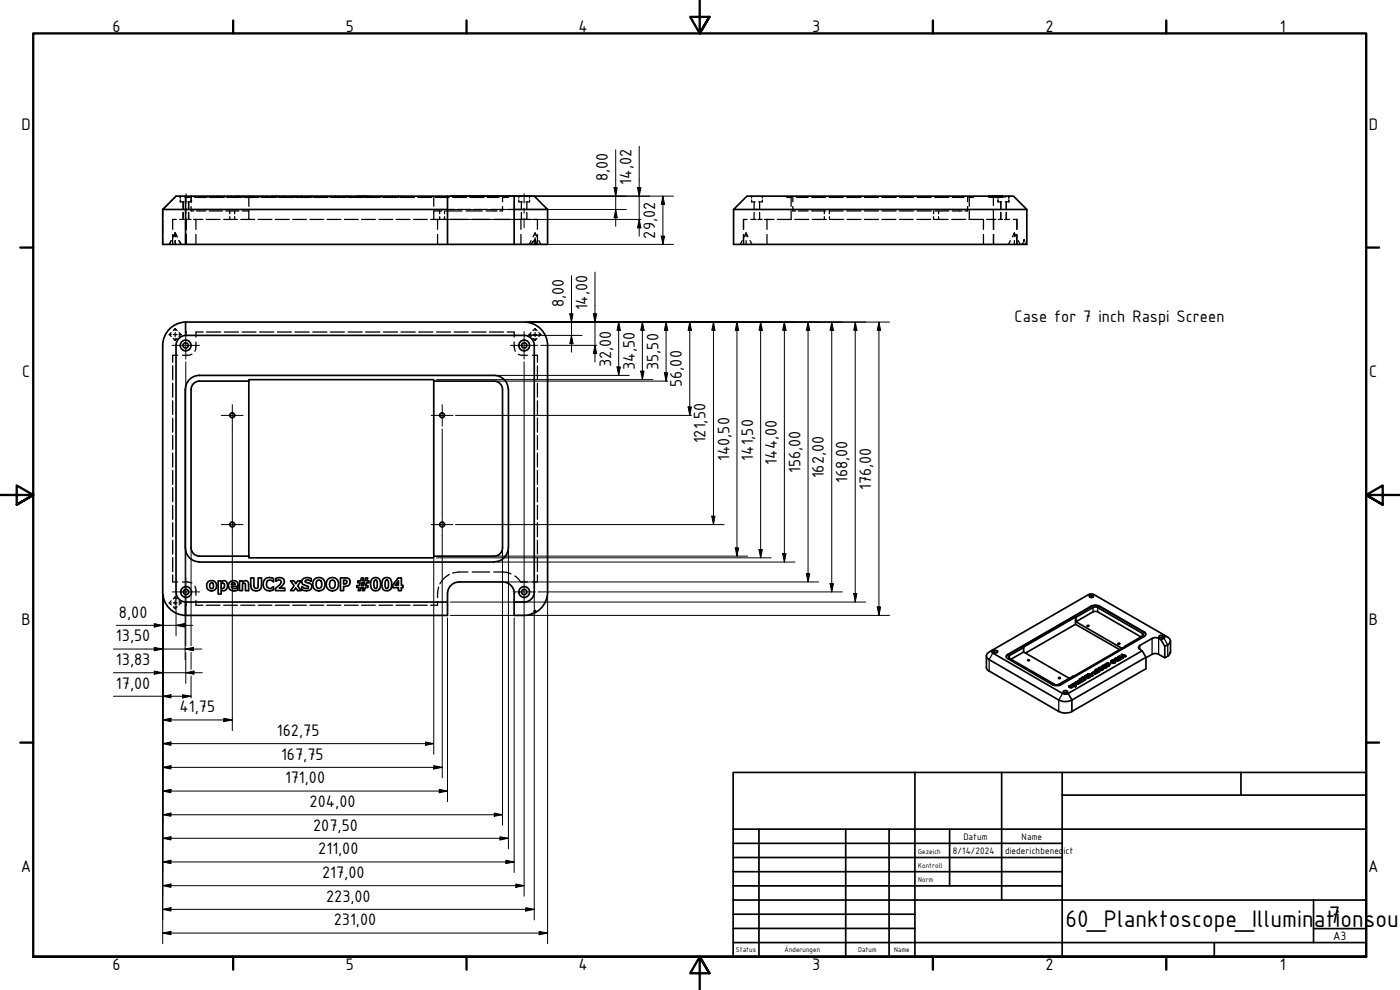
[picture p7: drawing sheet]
<svg xmlns="http://www.w3.org/2000/svg" width="420mm" height="297mm" viewBox="0 0 420 297" stroke-linecap="round" stroke-linejoin="round" font-family="sans-serif">
<!-- layer: Verdeckt (ISO) -->
<g fill="none" stroke="#000" stroke-width=".38">
<path d="M52.8 58.9l-1.6 1.5M54.1 60v.6h1.1M54.1 58.9v.5M54.2 58.9v.5M54.2 60v.6M55.6 58.9v.1M55.6 59.1l1.4 .1M57.3 58.9v1.7M57.5 60v.6h-1.1M57.5 58.9v.5M58.4 59.2h3.5M62 59l.5 .1"/>
<path d="M62 58.9h.1M62.9 58.9v.2M62.9 59.2h4.2M63 59.1h1M64.1 58.9v.2M65 58.9v.2h-.5M65.5 58.9v.2h.3M66.4 59l-.3 .1M66.4 59.1h.2M66.4 58.9h.1M66.9 59.1h.6M67.4 58.9v.2"/>
<path d="M68.1 59.2h4.2M68.3 58.9v.2h-.4M68.6 59l.6 .1M68.6 58.9h.1M69.5 58.9v.2M69.7 59.1h.8M70.5 58.9v.2M70.7 59.1h.4M70.9 58.9v.2M71.3 58.9l-.1 .2 .2-.2M71.4 59v.1M71.4 58.9h.1"/>
<path d="M71.9 58.9v.2h.3M72.8 59l-.3 .1M72.8 59.1h.2M72.8 58.9h.1M73.1 59.1h.3M73.3 59.2h4.2M73.5 59.1h.2M73.7 59.1h.3M73.7 58.9v.2M74.6 58.9v.2h-.3M74.7 59.2v2.7M75.2 59l.6 .1"/>
<path d="M75.2 58.9h.1M76.2 58.9v.2M76.3 59.1h1.1M77.5 58.9v.2M78.5 58.9v.2h-.6M78.5 59.2h4.2M79 59l.6 .1M79 58.9h.1M79.9 58.9v.2M80.2 59.1h.9M81.3 59.1h.5M81.6 58.9v.2"/>
<path d="M82 58.9v.2l.1-.2M82.7 58.9v.2h.9M82.8 58.9v.2M83.2 58.9v.2M83.8 59.2h4.1M83.9 58.9v.2M84.4 58.9v.2M85.3 58.9v.2M85.5 58.9v.2h-.9M87.2 58.9v.2h.3M88.2 59l-.3 .1M88.2 58.9v.2h.2"/>
<path d="M88.8 59l-.2 .1M88.8 58.9v.2h.2M89 59.2h4.2M89.3 59l-.1 .1M89.3 58.9v.2h.4M90.4 58.9v.2h-.4M90.6 59l.4 .1M90.6 58.9v.2M91.6 58.9l-.1 .2h1M92.4 58.9v.2M92.6 58.9v.2M93.3 58.9v.2"/>
<path d="M93.4 58.9v.2M93.6 58.9v.2h-.6M93.9 59l.6 .1M93.9 58.9h.1M94.2 59.2h4.2M94.9 58.9v.2M95.1 58.9v.2h1.2v-.2M96.6 58.9v.2M97.5 58.9v.2h-.5M97.9 59l.6 .1M97.9 58.9h.1M98.9 58.9v.2"/>
<path d="M99.1 59.1h1.3M99.2 58.9v.2M99.4 59.2h4.2M100.3 58.9v.2M100.6 58.9v.2M101.6 58.9v.2h-.6M102.2 58.9v.2h.3M103.1 59l-.3 .1M103.1 59.1h.2M103.1 58.9h.1M103.9 58.9v.2h-.5M104.1 59.1h.4"/>
<path d="M104.1 58.9v.2M104.6 59.2h4.2M104.6 59.1h.3M104.8 58.9v.2M105.1 58.9l-.1 .2M107.1 58.9v.2h.2M107.4 58.9v.2h.3M107.5 58.9v.2M107.8 58.9v.2M107.9 58.9v.2M108.1 58.9v.2M108.1 59l-.2 .1"/>
<path d="M108.1 59.1h.1M108.1 58.9h.1M108.3 58.9v.1M108.3 58.9h.1M108.5 58.9v.2h-.2M108.6 59.1h.4M108.7 58.9v.2M108.8 58.9v.2M109 58.9v.2M109.1 58.9v.2M109.2 58.9v.2l.1-.1M109.3 59.1h.2"/>
<path d="M109.3 58.9h.1M109.5 58.9l.1 .1M109.6 59.1h.3M109.6 58.9h.1M109.7 58.9v.2M109.8 59.2h4.2M110 58.9v.2M110.1 58.9l.1 .2 .2-.1M110.4 58.9v.2M110.4 58.9h.1M110.7 58.9v.2h-.3M111.3 59l.1 .1"/>
<path d="M111.3 58.9h.1M111.5 59.1h.5M112.2 58.9v.2M112.3 59.1h.8M113.2 58.9v.2M113.5 59.1h.5M114.2 58.9l-.1 .2M114.6 59l.1 .1M114.6 58.9h.1M114.8 59.1h.5M115 59.2h4.2M115.6 58.9v.2"/>
<path d="M115.7 59.1h.8M116.6 58.9v.2M116.8 59.1h.5M117.5 58.9l-.1 .2M117.9 58.9v.2h.5M118.6 58.9v.2M119 59.1h.9M119.5 58.9v.2M119.6 58.9v.2M120.2 59.2h4.2M120.5 59l-.4 .1M120.5 59.1h.1"/>
<path d="M120.5 58.9h.1M121 58.9l-.2 .2M125.4 59.2h4.2M130.2 59.2v2.7M130.6 59.2h4.2M135.8 59.2h4.2M141 59.2h4.2M146.2 59.2h3.5M150.8 59.2v1.4M152.6 59.1l-1.5 .1M152.6 58.9v.1M155.7 60v.6h1.1"/>
<path d="M155.7 58.9v.5M158.9 60v.6h-1M158.9 58.9v.5M225.6 60v.6h1M225.6 58.9v.5M228.8 60v.6h-1.1M228.8 58.9v.5M236.2 59.1l1.4 .1M236.2 58.9v.1M237.4 59.2v2.7M237.9 59.2v1.4M239 59.2h3.5"/>
<path d="M243.6 59.2h4.2M248.9 59.2h4.1M254.1 59.2h4.3M259.4 59.2h4.3M264.7 59.2h4.2M269.9 59.2h4.3M275.3 59.2h4.2M280.5 59.2h4.2M285.8 59.2h3.5M290.4 59.2v1.4M290.9 59.2v2.7M292.2 59.1l-1.4 .1"/>
<path d="M292.2 58.9v.1M296.8 59v.1M296.8 58.9h.1M296.9 59v.1M296.9 58.9v.2M297.1 58.9v.2M297.2 58.9v.2h-.3M297.6 58.9v.2M297.7 58.9v.2M297.8 59l.5 .1M297.8 58.9v.2h-.3M297.9 58.9v.2"/>
<path d="M298.1 58.9v.2M298.1 58.9v2.7M298.3 58.9v.2M298.4 58.9v.2M298.5 58.9v.2M298.6 58.9v.2M298.7 58.9v.2M298.8 58.9v.2h1v-.2M298.9 58.9v.2M299 58.9v.2M299.1 58.9v.2M299.2 58.9v.2"/>
<path d="M299.3 58.9v.2M299.5 58.9v.2M299.5 60v.6h1.1M299.5 58.9v.5M299.6 58.9v.2M299.9 58.9v.2M300 58.9v.2M300.1 58.9v.2M300.2 58.9v.2M300.3 59.1h.8M300.5 58.9v.2M300.6 58.9v.2"/>
<path d="M300.7 58.9v.2M300.8 58.9v.2M301.8 59l-.4 .1M301.8 58.9h.1M302.8 60v.6h-1.1M302.8 58.9v.5M48.8 66v4.2M48.8 71.2v2.1M50.4 61.3l-1.6 1.6v2M51.4 72.2l-.6 1.1M51.8 70.3v3M52.6 69.9l.5 1.1"/>
<path d="M52.6 69.9v1.1M52.6 72.2v1.1M52.6 69.9l-.6 1.1M52.9 65.8h-1.1v3M53.7 72.2l.7 1.1M53.9 65.8h1.3M54.9 60.6v2.1M54.9 63.7v2.1M55 60.6v2.1M55 63.7v2.1M55.5 65.8h.6M55.7 65.8v3"/>
<path d="M55.7 70.3v3M55.9 65.8v3M55.9 70.3v3M56.4 65.8h.9M56.6 60.6v2.1M56.6 63.7v2.1M57.3 62v1.3h.9M58.1 65.8h2.8M58.8 65.8v3M58.8 70.3v3M59 63.3h2.8M61.9 65.8h4.1"/>
<path d="M62.8 63.3h3.9M67.1 65.8h4.1M67.8 63.3h3.9M69 63.3v.8M69 65v.8M70.4 63.3v.8M70.4 65v.8M72.3 65.8h4.2M72.7 63.3h2M74.7 63.2v2.6M77.5 65.8h4.1M82.6 65.8h4.2"/>
<path d="M87.8 65.8h4.1M93 65.8h4.2M98.2 65.8h4.1M103.4 65.8h4.1M108.5 65.8h4.1M113.7 65.8h4.2M118.9 65.8h4.2M124.1 65.8h4.1M129.2 65.8h4.7M130.2 63.2v2.6M130.2 63.3h2.4M131.3 65.8v3"/>
<path d="M131.3 70.3v3M132 63.3v.8M132 65v.8M133.4 63.3v.8M133.4 65v.8M133.8 63.3h4.8M134.3 62.9h2M135.2 65.8h5.2M137.3 62.9h4M139.9 63.3h4.8M141.7 65.8h5.2M142.3 62.9h4"/>
<path d="M145.9 63.3h3.3M147.3 62.9h4M148.2 65.8h4.8M150.8 62v1.3h-.8M152.3 62.9h2M154.1 65.8h2.9M156.3 65.8v3M156.3 70.3v3M156.5 60.6v2.1M156.5 63.7v2.1M157.6 65.8h1.6M158.1 60.6v2.1"/>
<path d="M158.1 63.7v2.1M159.4 72.2l-.6 1.1M160.3 65.8h1v3M160.6 69.9l.6 1.1M160.6 69.9v.7M160.6 71.3v.6M160.6 69.9l-.6 1.1M161.3 70.3v3M161.7 72.2l.6 1.1M222.8 72.2l-.7 1.1M223.1 65.8v3v-3h1.1M223.1 70.3v3"/>
<path d="M223.9 69.9l.6 1.1M223.9 69.9v1.1M223.9 72.2v1.1M223.9 69.9l-.6 1.1M225.1 72.2l.6 1.1M225.3 65.8h1.6M226.3 60.6v2.1M226.3 63.7v2.1M227.5 65.8h1.2M228 60.6v2.1M228 63.7v2.1M229.4 65.8h2.9"/>
<path d="M230.2 65.8v3M230.2 70.3v3M233.3 65.8h4.2M237.4 63.2v2.6M237.9 62v1.3h.9M238.5 65.8h4.2M239.6 63.3h2.9M243.6 63.3h4.2M243.8 65.8h4.2M247.4 63.3v.8M247.4 65v.8M248.9 63.3h4.1"/>
<path d="M248.9 63.3v.8M248.9 65v.8M249 65.8h4.2M254.1 63.3h4.3M254.2 65.8h4.2M259.4 63.3h4.3M259.5 65.8h4.2M264.7 65.8h4.2M264.7 63.3h4.2M269.9 65.8h4.2M269.9 63.3h4.3M275.1 65.8h4.2"/>
<path d="M275.3 63.3h4.2M280.2 63.3v.8M280.2 65v.8M280.4 65.8h4.1M280.5 63.3h4.2M281.7 63.3v.8M281.7 65v.8M285.6 65.8h4.2M285.8 63.3h2.9M290.4 62v1.3h-.8M290.8 65.8h4.2M290.9 63.2v2.6"/>
<path d="M295.1 65.8v3M295.1 70.3v3M296 65.8h2.9M298.1 63v5.8M298.1 70.3v3M299.6 65.8h1.3M300.4 60.6v2.1M300.4 63.7v2.1M301.4 65.8h1.6M302 60.6v2.1M302 63.7v2.1M303.2 72.2l-.6 1.1"/>
<path d="M304.1 65.8h1.1v3M304.4 69.9l.6 1.1M304.4 69.9v1.1M304.4 72.2v1.1M304.4 69.9l-.6 1.1M305.2 70.3v3M305.6 72.2l.6 1.1M306.9 72.9l-.3 .4M307.2 72.9l-.1 .4M307.3 71.9v.5M307.3 71.9l-.2 .5M307.3 71.9l.2 .5"/>
<path d="M307.7 72.9l.1 .4M51.4 99.8l-.6 .6M52.6 98.6v.6M52.6 99.8v1.2M52.6 98.6l-.6 .6M52.6 98.6l.5 .6M53.7 99.8l.7 .6M55.7 99.6h.2M61 99.6h-2.2v1.5M62 99.6h4.2M67.3 99.6h4.3M72.6 99.6h4.2"/>
<path d="M77.9 99.6h4.3M83.2 99.6h4.2M88.5 99.6h4.3M93.9 99.6h4.2M99.1 99.6h4.3M104.5 99.6h4.2M109.7 99.6h4.3M115.1 99.6h4.2M120.3 99.6h4.3M125.7 99.6h4.2M131 99.6h4.2M136.3 99.6h4.2"/>
<path d="M141.6 99.6h4.3M146.9 99.6h4.2M152.2 99.6h2.1v1.5M159.4 99.8l-.6 .6M160.6 98.6v.6M160.6 99.8v1.2M160.6 98.6l-.6 .6M160.6 98.6l.6 .6M161.7 99.8l.6 .6M50.8 100.4h.6M50.8 100.4l.6 .6M51.8 109.8v4.2"/>
<path d="M51.8 115v4.2M52 100.4h1.1M52 101.5l.6 .7M52.6 101.5v.7M53.1 101.5l-.5 .7M53.3 106.6h-1.5v2.1M53.7 100.4h.7M54.4 100.4l-.7 .6M57.6 106.3l-.6 .2-2.2 .1M58.8 102.6l-.1 2.2-.2 .6M154.3 102.6v1.5l.3 1.3M155.6 106.3l.5 .2 2.2 .1"/>
<path d="M158.8 100.4h.6M158.8 100.4l.6 .6M159.8 106.6h1.5v2.1M160 100.4h1.2M160 101.5l.6 .7M160.6 101.5v.7M161.2 101.5l-.6 .7M161.3 109.8v4.2M161.3 115v4.2M161.7 100.4h.6M162.3 100.4l-.6 .6M51.8 120.3v4.1"/>
<path d="M51.8 125.5v4.2M51.8 130.7v4.2M51.8 135.9v4.2M161.3 120.3v4.1M161.3 125.5v4.2M161.3 130.7v4.2M161.3 135.9v4.2M51.8 141.1v4.2M51.8 146.4v4.1M51.8 151.6v4.2M51.8 156.8v4.2M161.3 141.1v4.2"/>
<path d="M161.3 146.4v4.1M161.3 151.6v4.2M161.3 156.8v4.2M51.8 162.1v4.1M51.8 167.3v4.2M51.8 172.5v2.1h1.5M52.6 179.1v.6M52.6 179.1l-.6 .6M52.6 179.1l.5 .6M54.8 174.6h1.5l1.3 .3M58.5 175.9l.2 .6 .1 2.1M131.6 176.1l-.3 3.2"/>
<path d="M134.9 172.3a7.1 7.1 0 0 0-2.9 2.9M140.4 171.6h-2.6l-2 .3M141.7 171.6h5.2M148.2 171.6a8.3 8.3 0 0 1 5.2 .6M154.5 172.8l2 1.9M156.7 174.6h1.6M161.3 162.1v4.1M161.3 167.3v4.2M161.3 172.5v2.1h-1.5M50.8 180.9h.6M50.8 180.9l.6 .6M51.4 180.3l-.6 .6"/>
<path d="M52 180.9h1.1M52 182l.6 .6M52.6 180.3v1.2M52.6 182v.6M53.1 182l-.5 .6M53.7 180.9h.7M53.7 180.3l.7 .6M54.4 180.9l-.7 .6M55.7 181.6h.2M58.8 180.1v1.5h2.1M61.9 181.6h4.1M67.1 181.6h4.1"/>
<path d="M72.3 181.6h4.2M77.5 181.6h4.1M82.6 181.6h4.2M87.8 181.6h4.1M93 181.6h4.2M98.2 181.6h4.1M103.4 181.6h4.1M108.5 181.6h4.1M113.7 181.6h4.2M118.9 181.6h4.2M124.1 181.6h4.1M131.3 180.5v1.1h-2.1"/>
<path d="M159.8 183.9l-.5 .4M160.6 183.1v.3M160.6 183.6v.2M160.7 183.2l-.1-.1-.5 .4M160.8 183.4l.2 .2"/>
</g>
<g fill="#000">
<circle cx="71.4" cy="59.1" r=".19"/>
<circle cx="227.1" cy="58.9" r=".19"/>
<circle cx="296.9" cy="59.1" r=".19"/>
<circle cx="301.2" cy="58.9" r=".19"/>
<circle cx="156.5" cy="65.8" r=".19"/>
<circle cx="223.1" cy="65.8" r=".19"/>
<circle cx="299.5" cy="60.6" r=".19"/>
<circle cx="305.2" cy="65.8" r=".19"/>
</g>
<!-- layer: Sichtbar (ISO) -->
<g fill="none" stroke="#000" stroke-width=".51">
<path d="M55.8 58.9l-.1 4M134.3 58.9h-81.5l-4 4h6.9M154.3 58.9h6l4 4h-10M154.3 58.9h-20v14.4M154.3 58.9v14.4M48.8 62.9v10.4h111.8M55.7 62.9h78.6M55.7 62.9v10.4M160.6 71.9l.4 1.4h-.4zM160.6 71.9l-1.3 1.4M164.3 62.9v10.4h-3.3M220.2 62.9v10.4h88v-10.4"/>
<path d="M220.2 62.9l4-4h80l4 4zM55.7 96.6a7 7 0 0 0-6.9 7v74a7 7 0 0 0 6.9 7M157.3 96.6h-101.6l.1 4M157.3 96.6a7 7 0 0 1 7 7.1v73.9a7 7 0 0 1-7 7M55.8 100.6h101.5M55.8 100.6a3 3 0 0 0-3 3v74a3 3 0 0 0 3 3M59.8 112.6h88.5a4.2 4.2 0 0 1 4.2 4.3M59.8 114.3h14.9M59.8 112.6a4.3 4.3 0 0 0-4.2 4.3v47.5a4.2 4.2 0 0 0 4.2 4.2M59.8 114.3a2.51 2.51 0 0 0-2.5 2.6v47.5a2.51 2.51 0 0 0 2.5 2.5M74.7 114.3v-.4h55.5v.4M74.7 114.3v52.6"/>
<path d="M130.2 114.3h18.1a2.51 2.51 0 0 1 2.5 2.6v47.5a2.51 2.51 0 0 1-2.5 2.5h-18.1M130.2 114.3v52.6M152.6 116.9v47.5M157.3 100.6a3 3 0 0 1 3 3v74a3 3 0 0 1-3 3M59.8 168.6h88.5M59.8 166.9h14.9M63.1 175.1l.2-.2a.9 .9 0 0 1 .8 .7 .9 .9 0 0 1-.3 1 .88 .88 0 0 1-.9-.6 .88 .88 0 0 1 .2-.9zM65.5 174.3h.9v.3a1.01 1.01 0 0 1 1.1-.4 1.01 1.01 0 0 1 .7 .9 1.37 1.37 0 0 1-.2 1.7 1.37 1.37 0 0 1-1.6 .2v1.2h-.9zM66.4 175.1l.2-.1a.78 .78 0 0 1 .8 .9 .78 .78 0 0 1-1 .6zM68.8 174.9a1.45 1.45 0 0 1 1.8-.7 1.45 1.45 0 0 1 .8 1.7h-1.9a1.13 1.13 0 0 0 1.9 .4v.7a1.73 1.73 0 0 1-2.2 0 1.73 1.73 0 0 1-.4-2.1zM69.6 174.9h.7l.2 .5h-1zM71.9 174.3h.9v.3l.7-.4a.93 .93 0 0 1 1.1 1.1v1.9h-.9v-1.8l-.2-.4-.7 .2v2h-.9z"/>
<path d="M74.7 166.9v.5h55.5v-.5M75.2 173.4h1l.1 2.7a.64 .64 0 0 0 .7 .4 .64 .64 0 0 0 .5-.7v-2.4h1v2.4a1.63 1.63 0 0 1-1.6 1.5 1.63 1.63 0 0 1-1.7-1.5zM79.5 173.8l.6-.4h1.5l.5 .2v.9a1.22 1.22 0 0 0-1.7-.3 1.22 1.22 0 0 0-.3 1.7 1.16 1.16 0 0 0 2 .2v.9a2.03 2.03 0 0 1-2.7-.4 2.03 2.03 0 0 1 .1-2.8zM82.8 173.5a1.62 1.62 0 0 1 2.5 1l-.3 .9-1.1 1.1h1.6v.7h-2.8v-.6l1.1-1a.81 .81 0 0 0 .5-1.3 .81 .81 0 0 0-1.3 0l-.2 .1zM87.2 174.3h1.1l.5 .8 .5-.8h1.1l-1.1 1.5 1.1 1.4h-1.1l-.5-.8-.6 .8h-1l1.1-1.4zM90.8 173.8l.7-.4h1.3l.6 .2v.8a1.3 1.3 0 0 0-1.8 0l.5 .4a1.4 1.4 0 0 1 1.4 .8 1.45 1.45 0 0 1-2 1.6l-.9-.2v-.9l1.3 .5 .5-.1 .2-.5-1.2-.4a1.06 1.06 0 0 1-.6-1.8zM94.1 174.1a1.95 1.95 0 0 1 2.7-.4 1.95 1.95 0 0 1 .5 2.7 1.95 1.95 0 0 1-2.7 .6 2.49 2.49 0 0 1-.5-2.9zM95.1 174.3a.92 .92 0 0 1 1.1-.1 .92 .92 0 0 1 .4 1.1 .92 .92 0 0 1-.9 1.3 .92 .92 0 0 1-.8-1.3zM98.2 174.1a1.92 1.92 0 0 1 2.8-.2 1.92 1.92 0 0 1 0 2.8 1.92 1.92 0 0 1-2.8-.2l-.3-.8zM99.2 174.3a.89 .89 0 0 1 1.1 0 .89 .89 0 0 1 .3 1 .92 .92 0 0 1-.9 1.3 .92 .92 0 0 1-.8-1.3zM102.2 173.4h1.4a1.28 1.28 0 0 1 1.5 1.3 1.28 1.28 0 0 1-1.5 1.2h-.5v1.3h-.9zM103.1 174.1l1 .2a.61 .61 0 0 1-.5 .9h-.5z"/>
<path d="M107.4 174.3h.9l.2-.9h.6l-.3 .9h.7l.2-.9h.7l-.3 .9h.6v.6h-.7l-.3 .8h.7v.6h-.8l-.3 .9h-.5l.2-.9h-.7l-.2 .9h-.6l.3-.9h-.7v-.6h.8l.2-.8h-.7zM108.7 174.9h.6l-.1 .8h-.7zM111.6 173.8a1.57 1.57 0 0 1 1.9-.3 1.57 1.57 0 0 1 .7 1.8 1.55 1.55 0 0 1-1.5 2 1.55 1.55 0 0 1-1.4-2zM112.5 174.1l.2-.1a1.77 1.77 0 0 1 .5 2.1l-.5 .5a1.94 1.94 0 0 1-.2-2.5zM114.9 173.8a1.53 1.53 0 0 1 2-.3 1.53 1.53 0 0 1 .6 1.8 1.53 1.53 0 0 1-1.4 2 1.53 1.53 0 0 1-1.5-2zM115.8 174.1l.3-.1a2.11 2.11 0 0 1 .2 2.5l-.2 .1a1.72 1.72 0 0 1-.5-2.1zM119.5 173.4h1v2.2h.5v.7h-.5v.9h-.9v-.9h-1.7v-.7zM119.6 174.3v1.3h-1zM152.5 164.4a4.2 4.2 0 0 1-4.2 4.2M327.1 179.2a.58 .58 0 0 0 .7 .1 .58 .58 0 0 0 .3-.6 .64 .64 0 0 0-.7-.2 .64 .64 0 0 0-.4 .6l.9 .1M55.8 180.6l-.1 4h78.6v-6.5a3.5 3.5 0 0 1 3.5-3.5h13a3.5 3.5 0 0 1 3.6 3.5l-.1 2.5M55.8 180.6h78.5"/>
<path d="M157.3 180.6h-3v4h3M296 196.8v3.7l.3 .5 21.5 12.5a4.6 4.6 0 0 0 3.9 0M297.9 195l-.3 .3 .3 .6 21 12.2 .5 .2 1.1-.2M297.9 195l-1.1 .7a1.18 1.18 0 0 0-.8 1.1 1.18 1.18 0 0 0 .9 1.1l20.9 12.1a4.6 4.6 0 0 0 3.9 0M298.1 195.4a.76 .76 0 0 1 1.3 .2 .7 .7 0 0 1-.7 .3 .7 .7 0 0 1-.6-.5zM298.4 195.8h.8M302.3 196.5l25.2-14.7a2.45 2.45 0 0 1 2.4 0l13.4 7.8a.73 .73 0 0 1 .6 .7 .73 .73 0 0 1-.6 .7l-25 14.5a2.99 2.99 0 0 1-2.4 0l-13.6-8-.3-.3zM307.2 194.3v1.3l-3.8 2.2M307.2 195.6l13.7 7.9M308.4 198.1a.29 .29 0 0 1 .3-.2 .29 .29 0 0 1 .2 .3zM322.8 185.2v2.1M322.9 185.2l-15.9 9 .2 .1"/>
<path d="M322.9 186.5l13.8 8M330.8 199.8l.7-.2a.54 .54 0 0 1 .8 .5 .54 .54 0 0 1-.9 .4h-.1a.45 .45 0 0 1-.5-.2 .45 .45 0 0 1 0-.5zM331 199.8l.6-.2 .7 .5M331 199.8l-.3 .2M331.1 199.9l.5-.1 .4 .3M331.1 199.9v.1M331.1 199.9l.4 .4 .5-.2M331.7 199.4l.7-.4 .6 .2-.2-.2h-.6l-.5 .3 1 .6 .3-.1-.3-.2 .2 .2M332.1 199.2l.3 .3-.3-.3h.4l.1 .2M332.4 199.5h.1M332.6 199.4h.1M332.6 199.4l-.1 .1"/>
<path d="M333 199.2l-.3 .4M333.6 198.2l-.2 .1 .2 .3h-.2M333.6 198.5l-.2 .1h.4l.1 .1-.1 .2M333.6 198.2l-.1 .1M333.7 198.9l.6 .2-.1-.4 .2 .3M333.8 198l.2 .2-.2 .2 .2-.2M333.8 198.4l-.2-.2 .2 .2M333.9 198.5l.2 .2zM333.9 198.5l.2-.1 .2 .2-.2 .1M333.9 198h-.1M333.9 198l-.1 .1M333.9 198.7l-.2 .2"/>
<path d="M334.1 198.2l.2-.1zM334.1 198.2l-.2-.2 .2 .2M334.2 198.7l.4 .2 .2-.2-.2-.1 .1 .2M334.3 198.6l-.2 .1M334.5 198.2l-.2-.2 .2 .2-.2 .1M334.5 198.4l-.2-.1 .2 .3M334.5 197.7v.2zM334.6 197.6h.9a.39 .39 0 0 1 .4 .5 .39 .39 0 0 1-.6 .2l-.8-.4M334.6 197.7l.7-.1 .6 .4M334.6 198.4l-.1 .2 .1-.2M334.8 197.7l.4 .5 .4-.1M334.8 198.5l-.2-.1h.2l-.2 .2"/>
<path d="M334.8 197.7l.8 .3h-.6zM335.4 197.3a.75 .75 0 0 0 .7 .5 .75 .75 0 0 0 .7-.5l-.8-.4-.6 .3 .8-.2 .7 .5M335.6 198v.1M335.7 197.2l.3-.1 .5 .4-.2 .1zM335.7 197.3l.5 .4 .3-.2M335.7 197.2v.1M336 194.9l-13.2-7.6-15 8.6M336.5 196.5l.4 .7 1-.2-.3-.2 .2 .2M336.8 196.6l.1 .5zM336.8 196.6l.4 .2-.3 .3M336.8 196.3l-.3 .2M337.2 196.8l-.3 .2"/>
<path d="M337.4 196.7l-.6-.4 .6 .5M337.6 196.8l.2-.1-.2-.1 .2 .2M337.6 196.6l-.2 .2 .2-.1M337.8 193.8l-15.6 9.1-4.8 2.6-.8-.1-13.9-8.1 .3-.6 4.2-2.4M342.5 191.1l-13.3-7.6-1.2 .1-5.1 2.9v-1.3l5.3-3h1l14 8.1-.2 .4-5.2 3.1v.2M342.8 195.2l1.1 2v3.4l-22.2 12.9M342.8 195.2l-22.3 12.9M343.9 190.4l-.6-.7-13.4-7.7a2.99 2.99 0 0 0-2.4 0l-25 14.5-.5 .6M343.9 197.2l-22.2 12.8M347.9 190.8a.66 .66 0 0 1 .7-.2 .66 .66 0 0 1 .5 .5 .69 .69 0 0 1-.7 .3 .69 .69 0 0 1-.5-.5zM348 191.3h.9M348.4 191.9a2.34 2.34 0 0 0-2.6-.3l-4 2.4v.5l1 .7"/>
<path d="M348.4 191.9l1.2 2v3.4M349.3 190.5l.3 .2v.5l-1.2 .7M349.3 190.5l-21.1-12.2-1-.1-29.3 16.8M349.3 190.5l1.2 .7a1.2 1.2 0 0 1 .8 1.1 1.2 1.2 0 0 1-.8 1.2l-.9 .4M351 196.1l.2-.3-.2 .3a1.71 1.71 0 0 1-1.4 1.2l-2.7-1.2-.9 .1-2.1 1.1M351.3 192.3l-.1 3.8M319.3 207.9h.9M319.3 207.2l1.1 .2a.65 .65 0 0 1-.7 .6 .65 .65 0 0 1-.6-.5zM320.5 208.1l1.2 1.9M320.7 206l.5-.3 .8 .3M320.9 205.7h.2a.45 .45 0 0 1 .6-.1 .45 .45 0 0 1 .1 .7l-.9-.1-.2-.2zM321.1 206l.3-.1 .3 .1"/>
<path d="M321.1 206l.3 .2 .3-.2M321.1 205.9l.4 .4 .2-.3M321.7 210v3.5M321.8 205.3l-.2 .2 1 .6 .3-.2-.3-.2 .2 .3M321.8 205.4l-.2 .1M321.9 205.3l.2-.2 .6 .1a.25 .25 0 0 1 .3 .3 .25 .25 0 0 1-.3 .2h-.1M321.9 205.4l.4-.2 .7 .3M321.9 205.3v.1M322 205.4l.5-.1 .1 .2-.1 .2M322 205.4l.5 .3zM322.5 205.7h.1M322.6 205.5l-.1 .2"/>
<path d="M322.9 204.9l.1 .1M323 205l.3-.2zM323.2 205.1v.1M323.3 204.8h-.3v.2M323.4 204.5l.2-.2-.3 .1 .9 .5 .2-.2-.6-.3 .6 .4M323.6 204.8l-.5-.2-.5 .4M323.7 204.3l.4-.3 .8 .5-1.1-.1M323.7 204.4l.5-.3 .7 .4M323.7 204.3v.1M323.7 204.8v.2M323.7 205l-.5 .1M323.7 205l-.5 .2"/>
<path d="M323.8 204.8v.1M323.9 205l-.1-.2 .2 .1a.71 .71 0 0 1-.7 .4 .71 .71 0 0 1-.7-.5l.4-.2 .7 .1-.5 .4M324.3 203.6l-.3 .1 .9 .5 .9-.3-.9-.7 .9 .6M324.3 203.6l-.2 .2M324.9 203.2l-.2 .1 .8 .5-.2 .2-1-.4 .8 .5 .4-.2M324.9 203.2l-.2 .2M325.8 203.1l.4 .3 .5-.2M325.8 203l.3 .4 .6-.2M325.8 202.7l-.2 .1a.37 .37 0 0 0-.2 .5 .37 .37 0 0 0 .5 .2l.9-.1 .2-.2-.2-.2 .2 .2M325.8 202.7h.3zM325.8 202.7l-.4 .4M326.2 202.8l-.1-.2 .2 .1-.5 .4"/>
<path d="M326.3 202.6l.7-.4 .4 .4M326.7 203.1v.1M326.8 203v.1M327.1 202.7v.3M327.8 202.6l-.5 .3 .5-.3M328 201.7l.4 .2zM328 201.7l-.3 .2 .7 .1 .1 .4 .3-.2-.1-.2v.2M328 202.7l-.2-.1 .2 .1-.8 .4-.2-.1v-.6l-.8 .1a.6 .6 0 0 1 .7-.4 .6 .6 0 0 1 .4 .7M328 201.8l-.2 .1M328.3 201.5l.1 .4M328.5 201.4l.2 .5zM328.5 201.4l-.2 .2"/>
<path d="M328.9 201.2h1l.2 .1M329.1 201.6l.3 .2M329.1 201.6v.1M329.2 200.8l-.7 .4a.72 .72 0 0 0 1.2 .1l.1 .2M329.2 200.8l-.7 .5M329.4 201.9l-.7-.1 .5 .1M329.4 201.9l-.7 .1M329.4 200.9l-.2-.1 .3 .1-.6 .2 .3 .1a.5 .5 0 0 1 .5-.2 .5 .5 0 0 1 .4 .3l-.7 .5M329.6 200.7a.9 .9 0 0 1 1.6 .1M329.7 200.4l.8-.2a.53 .53 0 0 1 .6 .6 .53 .53 0 0 1-.8 .3h-.2a.44 .44 0 0 1-.4-.2 .44 .44 0 0 1 0-.5zM329.8 201.5l-.7 .1M329.8 201.5l-.6 .2"/>
<path d="M329.9 200.5l.4-.1 .5 .2a.43 .43 0 0 1-.5 .3 .43 .43 0 0 1-.4-.4zM329.9 200.6h.1M329.9 200.7l.2 .2a.39 .39 0 0 0 .4 .2 .39 .39 0 0 0 .3-.3M331.1 200l.4 .3h.4l.1-.2"/>
<circle cx="55.7" cy="103.6" r=".79"/>
<circle cx="55.7" cy="103.6" r="1.62"/>
<circle cx="157.3" cy="103.6" r=".79"/>
<circle cx="157.3" cy="103.6" r="1.62"/>
<circle cx="69.7" cy="124.6" r=".73"/>
<circle cx="132.7" cy="124.6" r=".73"/>
<circle cx="69.7" cy="157.4" r=".73"/>
<circle cx="132.7" cy="157.4" r=".73"/>
<circle cx="55.8" cy="177.6" r=".79"/>
<circle cx="55.8" cy="177.6" r="1.62"/>
<circle cx="63.5" cy="175.7" r="1.54"/>
<circle cx="157.3" cy="177.6" r=".79"/>
<circle cx="157.3" cy="177.6" r="1.62"/>
<circle cx="326.5" cy="187.8" r=".26"/>
<circle cx="335.7" cy="193.1" r=".27"/>
<circle cx="317.9" cy="203.4" r=".27"/>
</g>
<!-- layer: Sichtbar schmal (ISO) -->
<g fill="none" stroke="#000" stroke-width=".38">
<path d="M297.9 195.9l-1 2v3.4M302.5 196.3v.2M303 196.7v.8M327.5 181.8v.2M328 182.3v1.3M329.4 182.3v1.3M329.9 181.8v.2M331 199.7v.1M332 199.1h.1M332 199.7v.1M332.4 198.9v.1M332.5 199.4v.1"/>
<path d="M332.6 199.4h.1M332.8 199v.1M334.6 197.6v.1M335 198h.1M335.1 197.5h.1M335.5 197v.1M335.5 198.1v.1M335.6 197.7h.1M335.9 198h.1M336 197.4v.1M336 196.9v.1M336.5 197.5v.2"/>
<path d="M336.5 197.1v.1M336.9 197.4v.1M342.1 193.7v1.1M342.8 190v.9M343.3 189.6v.1M345.8 191.6v4.7M347.7 191.6v4.7M349.3 191.5l1.2 2v3.4M318.9 208.1l-1.1 1.9v3.5M320.9 205.7v.2M321.1 206h.1M321.2 206.1v.1"/>
<path d="M321.5 206.2v.1M321.6 206.2h.1M321.8 205.8v.1M322 205.2h.1M322.5 205.6v.1M322.7 205.2v.1M322.8 204.7v.1M323.3 205.1v.1M323.6 204.7v.1M323.6 205v.1M323.8 204.1v.1M324.4 204.1v.1"/>
<path d="M325 203.9v.1M325.4 203.9v.1M325.6 202.8v.1M325.6 203.6h.1M325.8 203.1h.1M325.9 203.2v.1M326.3 203.4h.1M326.5 202.3v.1M326.6 203.3v.1M327.2 202.2v.1M328.8 200.9v.1M328.9 201.2v.1"/>
<path d="M329.2 201.2v.1M329.4 201.1v.1M329.7 201.5v.1M329.8 200.3v.2M329.9 201.2h.1M330.1 200.8v.1M330.5 200.9v.1M330.7 200.9v.1M330.9 200.4v.1M331.3 200.1v.2M331.6 200.3h.1M331.9 200.2v.1"/>
</g>
<!-- layer: Sichtbar (ISO) -->
<g fill="#000">
<circle cx="332.6" cy="199.4" r=".25"/>
<circle cx="333" cy="199.2" r=".25"/>
<circle cx="335.9" cy="198" r=".25"/>
<circle cx="336.9" cy="197.5" r=".25"/>
<circle cx="321.1" cy="206" r=".25"/>
<circle cx="323.6" cy="204.8" r=".25"/>
<circle cx="325.8" cy="203.1" r=".25"/>
</g>
<!-- layer: Rahmen (ISO) -->
<g fill="none" stroke="#000" stroke-width=".7">
<path d="M70 6.1v3.9M140 6.1v3.9M210 0v10l-2.9-4.9h5.8l-2.9 4.9 2.9-4.9M280 6.1v3.9M350 6.1v3.9M6.1 74.3h3.9M410 74.3h3.9M0 148.5h10l-5-2.8v5.7l5-2.9-5 2.9M420 148.5h-10l5-2.8v5.7l-5-2.9 5 2.9M6.1 222.8h3.9M410 222.8h3.9M10 287.1v-277.1h400v277.1h-400h400"/>
<path d="M70 287.1v3.8M140 287.1v3.8M212.9 292l-2.9-4.9 2.9 4.9h-5.8l2.9-4.9v9.9M280 287.1v3.8M350 287.1v3.8"/>
</g>
<!-- layer: Titel (ISO) -->
<g fill="none" stroke="#000" stroke-width=".51">
<path d="M220 231.8h190v55.3h-190zM274.6 231.8v55.3M300.6 231.8v38.3M318.8 238.6h91.2M318.8 231.8v55.3M372.4 231.8v6.8M220 253h98.8M220 257.3h98.8M220 248.8h190M227.8 248.8v38.3M253.8 248.8v38.3M266.8 248.8v38.3"/>
<path d="M285 248.8v17M220 261.5h98.8M220 265.8h98.8M220 270.1h190M220 274.3h54.6M220 278.6h54.6M394.2 278.6h15.8M394.2 270.1v12.7M220 282.8h190M364.4 282.8v4.3"/>
</g>
<!-- layer: Mittellinie (ISO) -->
<path d="M55.8 58.1v2.8M157.3 58.1v2.8M55.8 62.5v1.5M55.8 65.5v2.9M157.3 62.5v1.5M157.3 65.5v2.9" fill="none" stroke="#000" stroke-width=".3"/>
<!-- layer: Mittelpunktmarkierung (ISO) -->
<g fill="none" stroke="#000" stroke-width=".3">
<path d="M55.8 99.5v8.2M157.3 99.5v8.2M51.6 103.6h8.3M153.2 103.6h8.2M66.4 124.6h6.6M69.7 121.4v6.5M129.4 124.6h6.6M132.7 121.4v6.5M66.4 157.4h6.6M69.7 154.1v6.5M129.4 157.4h6.6M132.7 154.1v6.5"/>
<path d="M51.7 177.6h8.2M55.8 173.5v8.2M154 177.6h6.7M157.3 174.3v6.7"/>
</g>
<g fill="none" stroke="#000" stroke-width=".3">
<path d="M135.1 58.9h22.1M157.4 58.9h44.7M184.3 56.3h.9l-.4 2.6zM184.8 44.9v23M191.3 56.3h1l-.5 2.6zM191.8 43.9v27M198.9 58.9l.6 2.4h-1.1zM198.9 58.9v14.4M132.1 65.8h25.1M135.1 73.3h67M135.1 62.9h22.1M157.4 62.9h30.6"/>
<path d="M157.4 65.8h34.9M184.8 62.9l.4 2.4h-.9zM191.8 65.8l.5 2.6h-1zM198.4 70.9h1.1l-.6 2.4zM158.1 96.6h108.9M171 94.2h1l-.5 2.4zM171.5 82.7v22.9M178.1 94.2h1l-.5 2.4zM178.6 81.6v27M185.7 96.6l.5 2.5h-1zM185.7 96.6v16M192.8 96.6l.5 2.5h-1z"/>
<path d="M192.8 96.6v17.3M199.9 96.6l.5 2.5h-1zM199.9 96.6v17.7M207 96.6l.5 2.5h-1zM207 96.6v28M214.1 96.6l.5 2.5h-1zM214.1 96.6v60.8M221.2 96.6l.5 2.5h-1zM221.2 96.6v70.3M228.3 96.6l.5 2.5h-1zM228.3 96.6v70.8M235.4 96.6l.5 2.5h-1z"/>
<path d="M235.4 96.6v72M242.5 96.6l.5 2.5h-1zM242.5 96.6v78M249.6 96.6l.5 2.5h-1zM249.6 96.6v81M256.7 96.6l.5 2.5h-1zM256.7 96.6v84M263.8 96.6l.5 2.5h-1zM263.8 96.6v88M55.8 108.6v64.9M131 113.9h65M149.1 112.6h39.7"/>
<path d="M149.1 114.3h51.3M157.3 108.6v65.7M158.1 100.6h16.6M162.2 103.6h16.9M171.5 100.6l.5 2.5h-1zM178.6 103.6l.5 2.5h-1zM185.2 110.1h1l-.5 2.5zM192.3 111.4h1l-.5 2.5zM199.4 111.9h1l-.5 2.4zM69.7 127.9v26.2M132.7 128.7v25.4M136.7 124.6h70.8"/>
<path d="M206.5 122.1h1l-.5 2.5zM136.7 157.4h80.6M213.6 154.9h1l-.5 2.5zM48.8 178.4v104.7M52.8 178.4v12.4M55.6 165.1v12.4M55.6 177.7v20.2M57.3 165.1v12.4M57.3 177.7v16M69.7 160.6v58.6M130.2 167.7v58.6M131 167.4h100.5"/>
<path d="M132.7 160.6v72.8M149.1 166.9h75.2M149.1 168.6h89.5M150.8 165.1v82.5M151.6 174.6h5.6M152.6 165.1v89.6M157.4 174.6h88.3M160.3 178.4v97.6M161.4 177.6h91.4M164.3 178.4v104.7M220.7 164.4h1l-.5 2.5zM227.8 164.9h1l-.5 2.5z"/>
<path d="M234.9 166.1h1l-.5 2.5zM242 172.1h1l-.5 2.5zM249.1 175.1h1l-.5 2.5zM256.2 178.1h1l-.5 2.5zM34 194.7h26.6M34.9 187.6h22.9M46.3 187.1l2.5 .5-2.5 .5zM46.3 194.2l2.5 .5-2.5 .5zM52.8 187.6l2.5-.5v1zM55.6 194.7l2.4-.5v1zM55.8 181.7v12M55.8 195.8v9.2"/>
<path d="M57.3 195.8v5M134.3 185.4v55.1M135.1 184.6h131.9M135.1 180.6h22.1M154.3 185.4v76.4M157.3 181v87.9M157.4 180.6h102.4M263.3 182.1h1l-.5 2.5zM34 201.9h26.7M34 208.9h23.3M46.3 201.3l2.5 .6-2.5 .4zM48.8 208.9l2.5-.4v.9z"/>
<path d="M48.8 216l2.5-.5v1zM48.8 216h20.9M54.8 208.5l2.5 .4-2.5 .5zM55.8 201.9l2.4-.6v1zM57.3 202.8v6.6M67.2 215.5l2.5 .5-2.5 .5zM48.8 223.1l2.5-.5v1zM48.8 230.2l2.5-.5v1zM48.8 237.3l2.5-.5v1.1zM48.8 223.1h81.4M48.8 230.2h83.9M48.8 237.3h85.5"/>
<path d="M127.7 222.6l2.5 .5-2.5 .5zM130.2 229.7l2.5 .5-2.5 .5zM131.8 236.8l2.5 .5-2.5 .6zM48.8 244.5l2.5-.5v.9zM48.8 251.5l2.5-.4v.9zM48.8 258.6l2.5-.5v1zM48.8 244.5h102M48.8 251.5h103.8M48.8 258.6h105.5M148.3 244l2.5 .5-2.5 .4zM150.1 251.1l2.5 .4-2.5 .5zM151.8 258.1l2.5 .5-2.5 .5z"/>
<path d="M48.8 265.7l2.5-.5v1zM48.8 272.8l2.5-.5v1.1zM48.8 280l2.5-.6v1.1zM48.8 265.7h108.5M48.8 272.8h111.5M48.8 280h115.5M154.8 265.2l2.5 .5-2.5 .5zM157.8 272.3l2.5 .5-2.5 .6zM161.8 279.4l2.5 .6-2.5 .5z"/>
</g>
<g fill="#000">
<path d="M184.3 56.3h.9l-.4 2.6zM191.3 56.3h1l-.5 2.6zM184.8 62.9l.4 2.4h-.9zM191.8 65.8l.5 2.6h-1zM198.4 70.9h1.1l-.6 2.4zM198.9 58.9l.6 2.4h-1.1zM171 94.2h1l-.5 2.4zM178.1 94.2h1l-.5 2.4zM185.7 96.6l.5 2.5h-1zM192.8 96.6l.5 2.5h-1zM199.9 96.6l.5 2.5h-1zM207 96.6l.5 2.5h-1z"/>
<path d="M214.1 96.6l.5 2.5h-1zM221.2 96.6l.5 2.5h-1zM228.3 96.6l.5 2.5h-1zM235.4 96.6l.5 2.5h-1zM242.5 96.6l.5 2.5h-1zM249.6 96.6l.5 2.5h-1zM256.7 96.6l.5 2.5h-1zM263.8 96.6l.5 2.5h-1zM171.5 100.6l.5 2.5h-1zM178.6 103.6l.5 2.5h-1zM185.2 110.1h1l-.5 2.5zM192.3 111.4h1l-.5 2.5z"/>
<path d="M199.4 111.9h1l-.5 2.4zM206.5 122.1h1l-.5 2.5zM213.6 154.9h1l-.5 2.5zM220.7 164.4h1l-.5 2.5zM227.8 164.9h1l-.5 2.5zM234.9 166.1h1l-.5 2.5zM242 172.1h1l-.5 2.5zM249.1 175.1h1l-.5 2.5zM256.2 178.1h1l-.5 2.5zM46.3 187.1l2.5 .5-2.5 .5zM46.3 194.2l2.5 .5-2.5 .5zM52.8 187.6l2.5-.5v1z"/>
<path d="M55.6 194.7l2.4-.5v1zM263.3 182.1h1l-.5 2.5zM46.3 201.3l2.5 .6-2.5 .4zM48.8 208.9l2.5-.4v.9zM48.8 216l2.5-.5v1zM54.8 208.5l2.5 .4-2.5 .5zM55.8 201.9l2.4-.6v1zM67.2 215.5l2.5 .5-2.5 .5zM48.8 223.1l2.5-.5v1zM48.8 230.2l2.5-.5v1zM48.8 237.3l2.5-.5v1.1zM127.7 222.6l2.5 .5-2.5 .5z"/>
<path d="M130.2 229.7l2.5 .5-2.5 .5zM131.8 236.8l2.5 .5-2.5 .6zM48.8 244.5l2.5-.5v.9zM48.8 251.5l2.5-.4v.9zM48.8 258.6l2.5-.5v1zM148.3 244l2.5 .5-2.5 .4zM150.1 251.1l2.5 .4-2.5 .5zM151.8 258.1l2.5 .5-2.5 .5zM48.8 265.7l2.5-.5v1zM48.8 272.8l2.5-.5v1.1zM48.8 280l2.5-.6v1.1zM154.8 265.2l2.5 .5-2.5 .5z"/>
<path d="M157.8 272.3l2.5 .5-2.5 .6zM161.8 279.4l2.5 .6-2.5 .5z"/>
</g>
<g font-size="7.7">
<text x="319.8" y="278.2">60_Planktoscope_Illumin</text>
<text x="394.3" y="278.2">at7ionsour</text>
</g>
<g font-size="5.4">
<text x="33.8" y="9.6">6</text>
<text x="103.8" y="9.6">5</text>
<text x="173.6" y="9.6">4</text>
<text x="243.8" y="9.6">3</text>
<text x="313.8" y="9.6">2</text>
<text x="384.1" y="9.6">1</text>
<text x="6.5" y="38.9">D</text>
<text x="410.8" y="38.9">D</text>
<text x="182.4" y="54.3" transform="rotate(-90 182.4 54.3)">8,00</text>
<text x="189.5" y="55.4" transform="rotate(-90 189.5 55.4)">14,02</text>
<text x="196.7" y="71.6" transform="rotate(-90 196.7 71.6)">29,02</text>
<text x="169.2" y="92.1" transform="rotate(-90 169.2 92.1)">8,00</text>
<text x="176.3" y="93.1" transform="rotate(-90 176.3 93.1)">14,00</text>
<text x="304.5" y="96.6">Case for 7 inch Raspi Screen</text>
<text x="6.6" y="113.1">C</text>
<text x="183.4" y="110.2" transform="rotate(-90 183.4 110.2)">32,00</text>
<text x="190.5" y="110.9" transform="rotate(-90 190.5 110.9)">34,50</text>
<text x="197.6" y="111" transform="rotate(-90 197.6 111)">35,50</text>
<text x="410.9" y="113.1">C</text>
<text x="204.7" y="116.1" transform="rotate(-90 204.7 116.1)">56,00</text>
<text x="211.8" y="133" transform="rotate(-90 211.8 133)">121,50</text>
<text x="218.9" y="138.3" transform="rotate(-90 218.9 138.3)">140,50</text>
<text x="226" y="138.2" transform="rotate(-90 226 138.2)">141,50</text>
<text x="233.1" y="139.4" transform="rotate(-90 233.1 139.4)">144,00</text>
<text x="240.2" y="142" transform="rotate(-90 240.2 142)">156,00</text>
<text x="247.3" y="143.5" transform="rotate(-90 247.3 143.5)">162,00</text>
<text x="254.4" y="145" transform="rotate(-90 254.4 145)">168,00</text>
<text x="261.5" y="147" transform="rotate(-90 261.5 147)">176,00</text>
<text x="35.7" y="185.3">8,00</text>
<text x="6.5" y="187.4">B</text>
<text x="410.8" y="187.4">B</text>
<text x="34.8" y="192.5">13,50</text>
<text x="34.8" y="199.5">13,83</text>
<text x="34.8" y="206.6">17,00</text>
<text x="53.9" y="213.7">41,75</text>
<text x="83.1" y="220.8">162,75</text>
<text x="84.4" y="228">167,75</text>
<text x="85.5" y="235.1">171,00</text>
<text x="92.9" y="242.1">204,00</text>
<text x="94" y="249.2">207,50</text>
<text x="95.5" y="256.3">211,00</text>
<text x="6.3" y="261.7">A</text>
<text x="96.7" y="263.4">217,00</text>
<text x="410.6" y="261.7">A</text>
<text x="97.9" y="270.6">223,00</text>
<text x="100.2" y="277.7">231,00</text>
<text x="33.8" y="290.9">6</text>
<text x="103.8" y="290.9">5</text>
<text x="173.6" y="290.9">4</text>
<text x="243.8" y="290.9">3</text>
<text x="313.8" y="290.9">2</text>
<text x="384.1" y="290.9">1</text>
</g>
<text font-size="3.9" x="400.1" y="282">A3</text>
<g font-size="3">
<text x="286" y="256.3">8/14/2024</text>
<text x="289.1" y="252">Datum</text>
<text x="301.6" y="256.3">diederichbened</text>
<text x="306.6" y="252">Name</text>
<text x="319.2" y="256.3">ict</text>
</g>
<g font-size="2.3">
<text x="275.6" y="256.3">Gezeich</text>
<text x="275.6" y="260.5">Kontroll</text>
<text x="275.6" y="264.8">Norm</text>
<text x="220.9" y="285.7">Status</text>
<text x="235.5" y="285.7">Änderungen</text>
<text x="257.6" y="285.7">Datum</text>
<text x="268.4" y="285.7">Name</text>
</g>
</svg>
